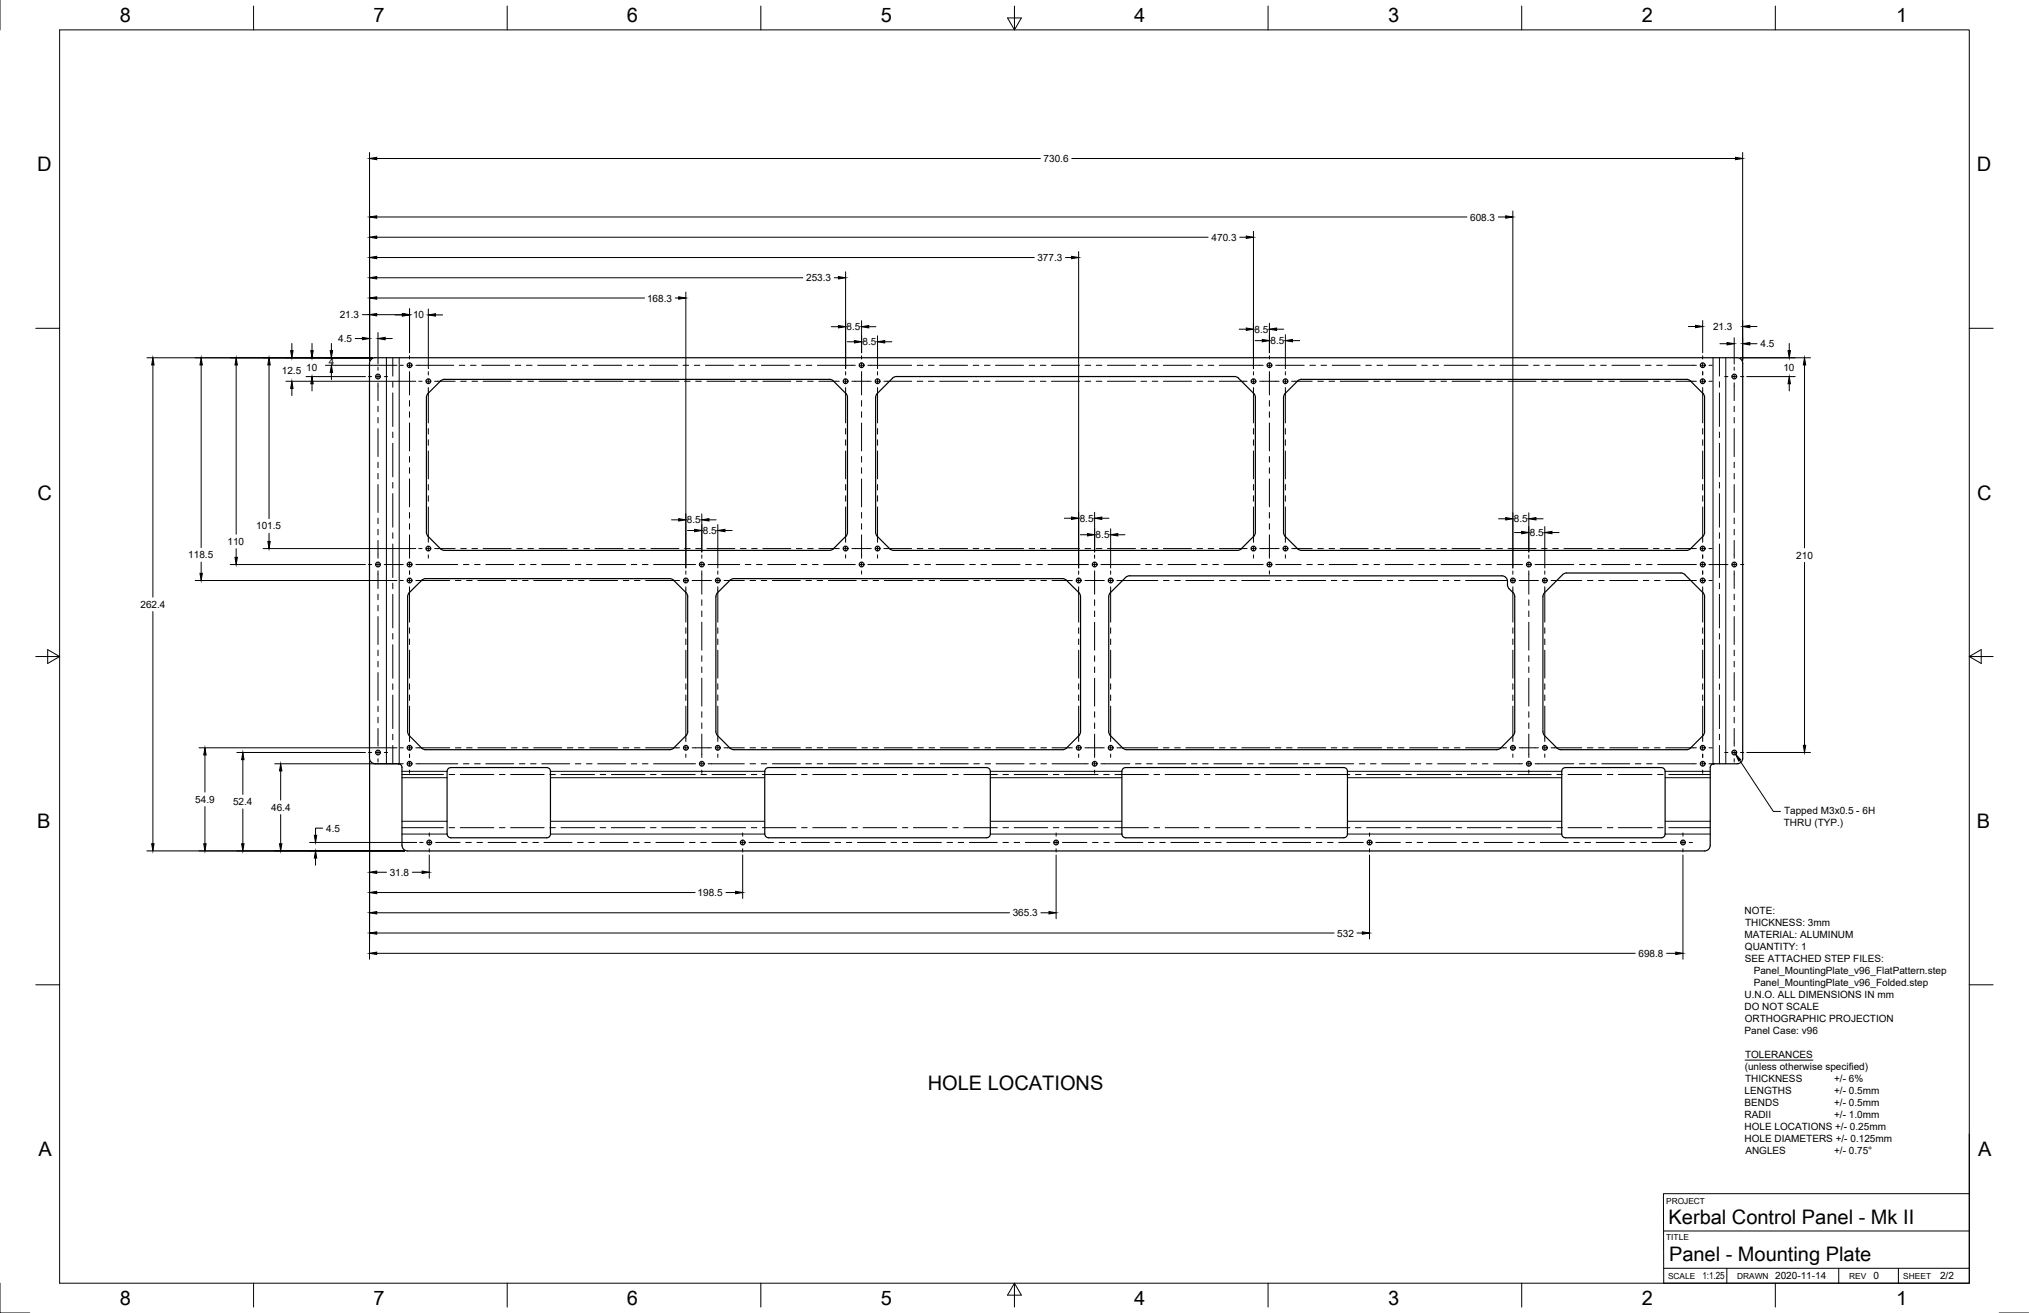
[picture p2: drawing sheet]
<svg xmlns="http://www.w3.org/2000/svg" width="864mm" height="559mm" viewBox="0 0 864 559" stroke-linecap="round" stroke-linejoin="round" font-family="sans-serif">
<!-- layer: Visible -->
<g fill="none" stroke="#000" stroke-width=".51">
<path d="M159.7 152.3h580.2l1.3 .8 .5 1.5 .1 168.1-.6 1.5-1.3 .8-10.8 .1h.6M159.7 152.2l-1.5 .6-.7 .8-.2 1v168.1l.2 1 .7 .8 1.5 .6M181.5 169.1v57.8l.7 1.4 5.3 5.2 1 .6 164.5 .2 1.7-.8 5.3-5.2 .7-1.4v-57.8M181.5 169.1l.7-1.7 5.3-5.3 1.3-.6 164.2-.1 1.7 .7 5.6 5.6 .4 1.4M372.7 169.1v57.8l.7 1.4 5.3 5.2 1 .6 146.9 .2 1.4-.5 5.6-5.5 .7-1.7M379.9 161l-6.5 6.4-.7 1.7M379.9 160.9l1.7-.6 143.8-.1 1.7 .7M527.1 161l6.5 6.4 .7 1.7M534.3 169.1v57.5M546.3 169.1v57.8l.7 1.4 5.3 5.3M552.3 162.2l-5.3 5.2-.7 1.7M552.3 162.1l1.7-.6 163.8-.1 1.7 .7 5.6 5.6 .4 1.4"/>
<path d="M725.5 169.1v57.8l-.7 1.4-5.3 5.3-.9 .5-164.6 .2-1.7-.8M174.2 252.2l-.7 1.7v57.9l.7 1.3 5.9 5.7 1.1 .3h103.8M285 246.3h-103.8l-1.7 .7-5.3 5.2M285 246.3l1.7 .7 5.3 5.2M292 252.2l.7 1.7v57.9l-.7 1.3-5.3 5.3-1.7 .7M304.7 253.9v57.5M305.4 252.2l5.3-5.2 1.7-.7h139.8l1.7 .7 5.3 5.2M305.4 252.2l-.7 1.7M459.2 252.2l.7 1.7v57.9l-.7 1.3-5.3 5.3-.9 .5-140.6 .2-1.7-.7-5.3-5.3-.7-1.7M472.6 252.2l-.7 1.7v57.9l.7 1.3 5.3 5.3 1.7 .7 158.2-.2 .9-.5 5.3-5.3 .7-1.3v-57.9l-.7-1.7M479.1 245.8l-6.5 6.4M479.1 245.8l1.7-.7 158.4-.1 1.5 .6 .7 .8 .2 1"/>
<path d="M641.6 247.5l.1 1.7 .6 1.3M642.3 250.6l1.7 1.6M657.4 252.2l-.7 1.7v57.5l.7 1.7 5.3 5.3 1.3 .6 53.8 .1 1.7-.7 5.3-5.3 .7-1.3v-57.9l-.7-1.7M666.8 243.9l48.6-.1 1.7 .7M666.8 243.8l-1.7 .7-7.7 7.7M717.1 244.6l7.7 7.6M159.7 325.1h10.2h-.6M169.9 325.1l1 .7 .2 .9v33.1l.5 1.5 .9 .6 1 .3h552l1.5-.6 .7-.8 .2-1v-33.1l.2-.9 1-.7M190.3 328.3v26.7M191.9 326.7h40.8l1 .3 .6 1.3v26.7l-.6 1.2-1 .4h-40.8M191.9 326.7l-.9 .3-.7 1.3M325.8 327.3l1.3-.6h93.3l.8 .6 .3 1-.1 27.2-.5 .7-1 .4-93.3-.1-.8-.6-.3-.9v-26.7z"/>
<path d="M477.5 328.3v26.7M477.5 328.3l.7-1.3 .9-.3h93.3l.8 .6 .3 1v26.7l-.6 1.2-1 .4h-92.8l-1.3-.7-.3-.9M665 327.3l1.3-.6h40.8l1 .3 .6 1.3v26.7l-.3 .9-1.3 .7h-40.8l-.9-.4-.7-1.2v-26.7zM190.3 355l.3 .9 1.3 .7"/>
<circle cx="174.3" cy="155.4" r="1.01"/>
<circle cx="366.7" cy="155.4" r="1.01"/>
<circle cx="540.3" cy="155.4" r="1.01"/>
<circle cx="724.7" cy="155.4" r="1.01"/>
<circle cx="160.9" cy="160.2" r="1.01"/>
<circle cx="182.3" cy="162.3" r="1.01"/>
<circle cx="359.9" cy="162.3" r="1.01"/>
<circle cx="373.5" cy="162.3" r="1.01"/>
<circle cx="533.5" cy="162.3" r="1.01"/>
<circle cx="547.1" cy="162.3" r="1.01"/>
<circle cx="724.7" cy="162.3" r="1.01"/>
<circle cx="738.2" cy="160.2" r="1.01"/>
<circle cx="182.3" cy="233.5" r="1.01"/>
<circle cx="359.9" cy="233.5" r="1.01"/>
<circle cx="373.5" cy="233.5" r="1.01"/>
<circle cx="533.5" cy="233.5" r="1.01"/>
<circle cx="547.1" cy="233.5" r="1.01"/>
<circle cx="724.7" cy="233.5" r="1.01"/>
<circle cx="160.9" cy="240.3" r="1.01"/>
<circle cx="174.3" cy="247" r="1.01"/>
<circle cx="174.3" cy="240.3" r="1.01"/>
<circle cx="291.9" cy="247" r="1.01"/>
<circle cx="298.7" cy="240.3" r="1.01"/>
<circle cx="305.5" cy="247" r="1.01"/>
<circle cx="366.7" cy="240.3" r="1.01"/>
<circle cx="459.1" cy="247" r="1.01"/>
<circle cx="465.9" cy="240.3" r="1.01"/>
<circle cx="472.7" cy="247" r="1.01"/>
<circle cx="540.3" cy="240.3" r="1.01"/>
<circle cx="643.9" cy="247" r="1.01"/>
<circle cx="650.7" cy="240.3" r="1.01"/>
<circle cx="657.5" cy="247" r="1.01"/>
<circle cx="724.7" cy="240.3" r="1.01"/>
<circle cx="724.7" cy="247" r="1.01"/>
<circle cx="738.2" cy="240.3" r="1.01"/>
<circle cx="174.3" cy="318.3" r="1.01"/>
<circle cx="291.9" cy="318.3" r="1.01"/>
<circle cx="305.5" cy="318.3" r="1.01"/>
<circle cx="459.1" cy="318.3" r="1.01"/>
<circle cx="472.7" cy="318.3" r="1.01"/>
<circle cx="643.9" cy="318.3" r="1.01"/>
<circle cx="657.5" cy="318.3" r="1.01"/>
<circle cx="724.7" cy="318.3" r="1.01"/>
<circle cx="160.9" cy="320.3" r="1.01"/>
<circle cx="174.3" cy="325" r="1.01"/>
<circle cx="298.7" cy="325" r="1.01"/>
<circle cx="465.9" cy="325" r="1.01"/>
<circle cx="650.7" cy="325" r="1.01"/>
<circle cx="724.7" cy="325" r="1.01"/>
<circle cx="738.2" cy="320.3" r="1.01"/>
<circle cx="182.7" cy="358.6" r="1.01"/>
<circle cx="316.1" cy="358.6" r="1.01"/>
<circle cx="449.5" cy="358.6" r="1.01"/>
<circle cx="582.9" cy="358.6" r="1.01"/>
<circle cx="716.3" cy="358.6" r="1.01"/>
</g>
<!-- layer: Center Lines -->
<g fill="none" stroke="#000" stroke-width=".43">
<path d="M160.9 156.2v1.4M160.9 159.4v1.8M167.2 152.3v7.8M170.2 155.5h1.4M173.4 155.5h1.8M174.3 151.4v1.4M174.3 154.6v1.8M174.3 158.1v1.4M177 155.5h1.4M182.3 158.2v1.4M359.9 158.2v1.4M362.6 155.5h1.4"/>
<path d="M365.8 155.5h1.8M366.7 151.4v1.4M366.7 154.6v1.8M366.7 158.1v1.4M369.4 155.5h1.4M373.5 158.2v1.4M533.5 158.2v1.4M536.2 155.5h1.4M539.4 155.5h1.8M540.3 151.4v1.4M540.3 154.6v1.8M540.3 158.1v1.4"/>
<path d="M543 155.5h1.4M547.1 158.2v1.4M720.6 155.5h1.4M723.8 155.5h1.8M724.7 151.4v1.4M724.7 154.6v1.8M724.7 158.1v1.5M727.4 155.5h1.4M731.8 152.3v7.8M738.1 156.2v1.4M738.1 159.4v1.8M156.8 160.3h1.4"/>
<path d="M160 160.3h1.8M160.9 162.9v1.4M163.6 160.3h1.4M167.2 162.5v2.3M167.2 167.2v14.3M178.2 162.3h1.4M181.4 162.3h1.8M182.3 161.4v1.8M182.3 165v1.3M185 162.3h1.4M355.9 162.3h1.3M359 162.3h1.8"/>
<path d="M359.9 161.4v1.8M359.9 165v1.3M362.6 162.3h1.4M369.4 162.3h1.4M372.6 162.3h1.8M373.5 161.4v1.8M373.5 165v1.3M376.2 162.3h1.4M529.4 162.3h1.4M532.6 162.3h1.8M533.5 161.4v1.8M533.5 165v1.3"/>
<path d="M536.2 162.3h1.4M543.1 162.3h1.3M546.2 162.3h1.8M547.1 161.4v1.8M547.1 165v1.3M549.8 162.3h1.4M720.6 162.3h1.4M723.8 162.3h1.8M724.7 161.4v1.8M724.7 165v1.3M727.4 162.3h1.4M731.8 162.5v2.3"/>
<path d="M731.8 167.2v14.3M734.1 160.3h1.4M737.2 160.3h1.8M738.1 162.9v1.4M740.8 160.3h1.4M167.2 183.9v2.4M167.2 188.7v14.2M731.8 183.9v2.4M731.8 188.7v14.2M167.2 205.3v2.4M167.2 210.1v14.3M731.8 205.3v2.4"/>
<path d="M731.8 210.1v14.3M160.9 236.2v1.4M160.9 239.4v1.8M167.2 226.8v2.3M167.2 231.5v14.3M174.3 236.2v1.4M174.3 239.4v1.8M178.2 233.5h1.4M181.4 233.5h1.8M182.3 229.4v1.4M182.3 232.6v1.8M182.3 236.1v1.4"/>
<path d="M185 233.5h1.4M298.7 236.2v1.4M298.7 239.4v1.8M355.9 233.5h1.3M359 233.5h1.8M359.9 229.4v1.4M359.9 232.6v1.8M359.9 236.1v1.4M362.6 233.5h1.4M366.7 236.2v1.4M366.7 239.4v1.8M369.4 233.5h1.4"/>
<path d="M372.6 233.5h1.8M373.5 229.4v1.4M373.5 232.6v1.8M373.5 236.1v1.4M376.2 233.5h1.4M465.9 236.2v1.4M465.9 239.4v1.8M529.4 233.5h1.4M532.6 233.5h1.8M533.5 229.4v1.4M533.5 232.6v1.8M533.5 236.1v1.4"/>
<path d="M536.2 233.5h1.4M540.3 236.2v1.4M540.3 239.4v1.8M543.1 233.5h1.3M546.2 233.5h1.8M547.1 229.4v1.4M547.1 232.6v1.8M547.1 236.1v1.4M549.8 233.5h1.4M650.7 236.2v1.4M650.7 239.4v1.8M720.6 233.5h1.4"/>
<path d="M723.8 233.5h1.8M724.7 229.4v1.4M724.7 232.6v1.8M724.7 236.1v1.5M724.7 239.4v1.8M727.4 233.5h1.4M731.8 226.8v2.3M731.8 231.5v14.3M738.1 236.2v1.4M738.1 239.4v1.8M156.8 240.3h1.4M160 240.3h1.8"/>
<path d="M160.9 243v1.3M163.6 240.3h1.4M167.2 248.2v2.4M167.2 252.9v14.3M170.2 240.3h1.4M170.2 247.1h1.4M173.4 240.3h1.8M173.4 247.1h1.8M174.3 243v1.4M174.3 246.2v1.7M174.3 249.7v1.4M177 240.3h1.4"/>
<path d="M177 247.1h1.4M287.8 247.1h1.4M291 247.1h1.8M291.9 243v1.4M291.9 246.2v1.7M291.9 249.7v1.4M294.6 247.1h1.4M294.6 240.3h1.4M297.8 240.3h1.8M298.7 243v1.3M301.4 240.3h1.4M301.5 247.1h1.3"/>
<path d="M304.6 247.1h1.8M305.5 243v1.4M305.5 246.2v1.7M305.5 249.7v1.4M308.2 247.1h1.4M362.6 240.3h1.4M365.8 240.3h1.8M366.7 243v1.3M369.4 240.3h1.4M455 247.1h1.4M458.2 247.1h1.8M459.1 243v1.4"/>
<path d="M459.1 246.2v1.7M459.1 249.7v1.4M461.8 247.1h1.4M461.9 240.3h1.3M465 240.3h1.8M465.9 243v1.3M468.6 240.3h1.4M468.7 247.1h1.3M471.8 247.1h1.8M472.7 243v1.4M472.7 246.2v1.7M472.7 249.7v1.4"/>
<path d="M475.4 247.1h1.4M536.2 240.3h1.4M539.4 240.3h1.8M540.3 243v1.3M543 240.3h1.4M639.8 247.1h1.4M643 247.1h1.8M643.9 243v1.4M643.9 246.2v1.7M643.9 249.7v1.4M646.6 247.1h1.4M646.6 240.3h1.4"/>
<path d="M649.8 240.3h1.8M650.7 243v1.3M653.4 240.3h1.4M653.4 247.1h1.4M656.6 247.1h1.8M657.5 243v1.4M657.5 246.2v1.7M657.5 249.7v1.4M660.2 247.1h1.4M720.6 240.3h1.4M720.6 247.1h1.4M723.8 240.3h1.8"/>
<path d="M723.8 247.1h1.8M724.7 243v1.4M724.7 246.2v1.7M724.7 249.7v1.4M727.4 240.3h1.4M727.4 247.1h1.4M731.8 248.2v2.4M731.8 252.9v14.3M734.1 240.3h1.4M737.2 240.3h1.8M738.1 243v1.3M740.8 240.3h1.4"/>
<path d="M167.2 269.6v2.4M167.2 274.4v14.3M731.8 269.6v2.4M731.8 274.4v14.3M167.2 291v2.4M167.2 295.8v14.3M731.8 291v2.4M731.8 295.8v14.3M160.9 316.2v1.4M160.9 319.4v1.8M167.2 312.5v2.4M167.2 317.2v7.9"/>
<path d="M170.2 318.3h1.4M173.4 318.3h1.8M174.3 314.2v1.4M174.3 317.4v1.8M177 318.3h1.4M287.8 318.3h1.4M291 318.3h1.8M291.9 314.2v1.4M291.9 317.4v1.8M294.6 318.3h1.4M301.5 318.3h1.3M304.6 318.3h1.8"/>
<path d="M305.5 314.2v1.4M305.5 317.4v1.8M308.2 318.3h1.4M455 318.3h1.4M458.2 318.3h1.8M459.1 314.2v1.4M459.1 317.4v1.8M461.8 318.3h1.4M468.7 318.3h1.3M471.8 318.3h1.8M472.7 314.2v1.4M472.7 317.4v1.8"/>
<path d="M475.4 318.3h1.4M639.8 318.3h1.4M643 318.3h1.8M643.9 314.2v1.4M643.9 317.4v1.8M646.6 318.3h1.4M653.4 318.3h1.4M656.6 318.3h1.8M657.5 314.2v1.4M657.5 317.4v1.8M660.2 318.3h1.4M720.6 318.3h1.4"/>
<path d="M723.8 318.3h1.8M724.7 314.2v1.4M724.7 317.4v1.8M727.4 318.3h1.4M731.8 312.5v2.4M731.8 317.2v7.9M738.1 316.2v1.4M738.1 319.4v1.8M156.8 320.3h1.4M160 320.3h1.8M160.9 322.9v1.4M163.6 320.3h1.4"/>
<path d="M170.2 325.1h1.4M171.1 329.6h17.6M173.4 325.1h1.8M174.3 320.9v1.5M174.3 324.2v1.7M174.3 327.7v1.4M177 325.1h1.4M191.1 329.6h2.4M195.9 329.6h14.3M212.6 329.6h2.3M217.3 329.6h14.3M234 329.6h2.4"/>
<path d="M238.8 329.6h14.2M255.4 329.6h2.4M260.2 329.6h14.3M276.9 329.6h2.4M281.6 329.6h14.3M291.9 320.9v1.4M294.6 325.1h1.4M297.8 325.1h1.8M298.3 329.6h2.4M298.7 321v1.4M298.7 324.2v1.7M298.7 327.7v1.4"/>
<path d="M301.4 325.1h1.4M303.1 329.6h14.3M305.5 320.9v1.4M319.7 329.6h2.4M324.5 329.6h14.3M341.2 329.6h2.3M345.9 329.6h14.3M362.6 329.6h2.4M367.3 329.6h14.3M384 329.6h2.4M388.8 329.6h14.3M405.4 329.6h2.4"/>
<path d="M410.2 329.6h14.3M426.9 329.6h2.4M431.7 329.6h14.2M448.3 329.6h2.4M453.1 329.6h14.3M459.1 320.9v1.4M461.9 325.1h1.3M465 325.1h1.8M465.9 321v1.4M465.9 324.2v1.7M465.9 327.7v1.4M468.6 325.1h1.4"/>
<path d="M469.8 329.6h2.3M472.7 320.9v1.4M474.5 329.6h14.3M491.2 329.6h2.4M495.9 329.6h14.3M512.6 329.6h2.4M517.4 329.6h14.3M534 329.6h2.4M538.8 329.6h14.3M555.5 329.6h2.3M560.2 329.6h14.3M576.9 329.6h2.4"/>
<path d="M581.7 329.6h14.2M598.3 329.6h2.4M603.1 329.6h14.3M619.8 329.6h2.4M624.5 329.6h14.3M641.2 329.6h2.4M643.9 320.9v1.4M646 329.6h14.3M646.6 325.1h1.4M649.8 325.1h1.8M650.7 321v1.4M650.7 324.2v1.7"/>
<path d="M650.7 327.7v1.4M653.4 325.1h1.4M657.5 320.9v1.4M662.6 329.6h2.4M667.4 329.6h14.3M684.1 329.6h2.4M688.8 329.6h14.3M705.5 329.6h2.4M710.3 329.6h17.6M720.6 325.1h1.4M723.8 325.1h1.8M724.7 320.9v1.5"/>
<path d="M724.7 324.2v1.7M724.7 327.7v1.4M727.4 325.1h1.4M734.1 320.3h1.4M737.2 320.3h1.8M738.1 322.9v1.4M740.8 320.3h1.4M171.1 352.3h17.6M178.6 358.5h1.4M181.8 358.5h1.8M182.7 354.5v1.4M182.7 357.7v1.8"/>
<path d="M185.4 358.5h1.4M191.1 352.3h2.4M195.9 352.3h14.3M212.6 352.3h2.3M217.3 352.3h14.3M234 352.3h2.4M238.8 352.3h14.2M255.4 352.3h2.4M260.2 352.3h14.3M276.9 352.3h2.4M281.6 352.3h14.3M298.3 352.3h2.4"/>
<path d="M303.1 352.3h14.3M312.1 358.5h1.3M315.2 358.5h1.8M316.1 354.5v1.4M316.1 357.7v1.8M318.8 358.5h1.4M319.7 352.3h2.4M324.5 352.3h14.3M341.2 352.3h2.3M345.9 352.3h14.3M362.6 352.3h2.4M367.3 352.3h14.3"/>
<path d="M384 352.3h2.4M388.8 352.3h14.3M405.4 352.3h2.4M410.2 352.3h14.3M426.9 352.3h2.4M431.7 352.3h14.2M445.5 358.5h1.3M448.3 352.3h2.4M448.6 358.5h1.8M449.5 354.5v1.4M449.5 357.7v1.8M452.2 358.5h1.4"/>
<path d="M453.1 352.3h14.3M469.8 352.3h2.3M474.5 352.3h14.3M491.2 352.3h2.4M495.9 352.3h14.3M512.6 352.3h2.4M517.4 352.3h14.3M534 352.3h2.4M538.8 352.3h14.3M555.5 352.3h2.3M560.2 352.3h14.3M576.9 352.3h2.4"/>
<path d="M578.8 358.5h1.4M581.7 352.3h14.2M582 358.5h1.8M582.9 354.5v1.4M582.9 357.7v1.8M585.6 358.5h1.4M598.3 352.3h2.4M603.1 352.3h14.3M619.8 352.3h2.4M624.5 352.3h14.3M641.2 352.3h2.4M646 352.3h14.3"/>
<path d="M662.6 352.3h2.4M667.4 352.3h14.3M684.1 352.3h2.4M688.8 352.3h14.3M705.5 352.3h2.4M710.3 352.3h17.6M712.2 358.5h1.4M715.4 358.5h1.8M716.3 354.5v1.4M716.3 357.7v1.8M719 358.5h1.4M182.7 361.2v1.4"/>
<path d="M316.1 361.2v1.4M449.5 361.2v1.4M582.9 361.2v1.4M716.3 361.2v1.4"/>
</g>
<!-- layer: Visible Narrow -->
<g fill="none" stroke="#000" stroke-width=".43">
<path d="M164.5 152.3v172.8M169.9 152.3v172.8M729.1 152.3v172.8M734.5 152.3v172.8M171.1 328.3h19.2M171.1 331h19.2M234.3 328.3h91.2M234.3 331h91.2M421.5 328.3h56M421.5 331h56M573.5 328.3h91.2M573.5 331h91.2"/>
<path d="M708.7 328.3h19.2M708.7 331h19.2M171.1 349.5h19.2M171.1 355h19.2M234.3 349.5h91.2M234.3 355h91.2M421.5 349.5h56M421.5 355h56M573.5 349.5h91.2M573.5 355h91.2M708.7 349.5h19.2M708.7 355h19.2"/>
</g>
<!-- layer: Border -->
<g fill="none" stroke="#000" stroke-width=".43">
<path d="M0 0v12.7M25.4 12.7h812.8v533.4h-812.8zM107.9 2.6v10.1M215.9 2.6v10.1M323.8 2.6v10.1M428.8 7.6h5.9l-2.9 5.1zM431.8 2.6v10.1M539.7 2.6v10.1M647.7 2.6v10.1M755.6 2.6v10.1M15.2 139.7h10.2M838.2 139.7h10.1"/>
<path d="M15.2 279.4h10.2M20.3 276.5l5.1 2.9-5.1 3zM838.2 279.4l5.1-2.9v5.9zM838.2 279.4h10.1M15.2 419.1h10.2M838.2 419.1h10.1M0 546.1v12.7h12.7M107.9 546.1v10.2M215.9 546.1v10.2M323.8 546.1v10.2M431.8 546.1l2.9 5.1h-5.9zM431.8 546.1v10.2"/>
<path d="M539.7 546.1v10.2M647.7 546.1v10.2M755.6 546.1v10.2M850.9 558.8h12.7"/>
</g>
<!-- layer: Titleblock -->
<path d="M838.2 482.6v63.5h-130.1l-.1-38.1h130.2M708.1 523.9h130.1M708.1 539.8h130.1M735 539.8v6.3M782.6 539.8v6.3M808 539.8v6.3" fill="none" stroke="#000" stroke-width=".43"/>
<!-- layer: Annotations -->
<path d="M740.5 323.6l14.3 21.7h3M742.8 451.2h28.8" fill="none" stroke="#000" stroke-width=".43"/>
<!-- layer: Phantom Lines -->
<g fill="none" stroke="#000" stroke-width=".43">
<path d="M174.3 159.5v8.6M178.4 155.5h14.7M195.5 155.5h2.4M200.3 155.5h2.3M205 155.5h11.9M219.3 155.5h2.4M224.1 155.5h2.4M228.8 155.5h11.9M243.1 155.5h2.4M247.9 155.5h2.4M252.6 155.5h12M266.9 155.5h2.4"/>
<path d="M271.7 155.5h2.4M276.5 155.5h11.9M290.7 155.5h2.4M295.5 155.5h2.4M300.3 155.5h11.9M314.6 155.5h2.3M319.3 155.5h2.4M324.1 155.5h11.9M338.4 155.5h2.4M343.1 155.5h2.4M347.9 155.5h14.7M366.7 159.5v8.6"/>
<path d="M370.8 155.5h17.2M390.4 155.5h2.4M395.2 155.5h2.4M399.9 155.5h11.9M414.2 155.5h2.4M419 155.5h2.4M423.7 155.5h12M438 155.5h2.4M442.8 155.5h2.4M447.5 155.5h12M461.8 155.5h2.4M466.6 155.5h2.4"/>
<path d="M471.4 155.5h11.9M485.6 155.5h2.4M490.4 155.5h2.4M495.2 155.5h11.9M509.5 155.5h2.4M514.2 155.5h2.4M519 155.5h17.2M540.3 159.5v8.6M544.4 155.5h10.7M557.5 155.5h2.4M562.3 155.5h2.3M567 155.5h11.9"/>
<path d="M581.3 155.5h2.4M586.1 155.5h2.4M590.8 155.5h11.9M605.1 155.5h2.4M609.9 155.5h2.4M614.6 155.5h12M628.9 155.5h2.4M633.7 155.5h2.4M638.5 155.5h11.9M652.7 155.5h2.4M657.5 155.5h2.4M662.3 155.5h11.9"/>
<path d="M676.6 155.5h2.3M681.3 155.5h2.4M686.1 155.5h11.9M700.4 155.5h2.4M705.1 155.5h2.4M709.9 155.5h10.7M160.9 164.3v6.2M160.9 172.9v2.4M160.9 177.7v2.3M174.3 170.5v2.4M174.3 175.2v2.4M182.3 166.3v13.7"/>
<path d="M186.4 162.3h7.3M196.1 162.3h2.4M200.9 162.3h2.3M205.6 162.3h11.9M219.9 162.3h2.4M224.7 162.3h2.4M229.4 162.3h11.9M243.7 162.3h2.4M248.5 162.3h2.4M253.3 162.3h11.9M267.5 162.3h2.4M272.3 162.3h2.4"/>
<path d="M277.1 162.3h11.9M291.4 162.3h2.3M296.1 162.3h2.4M300.9 162.3h11.9M315.2 162.3h2.3M319.9 162.3h2.4M324.7 162.3h11.9M339 162.3h2.4M343.7 162.3h2.4M348.5 162.3h7.4M359.9 166.3v13.7M364 162.3h5.4"/>
<path d="M366.7 170.5v2.4M366.7 175.2v2.4M373.5 166.3v13.7M377.6 162.3h10.4M390.4 162.3h2.4M395.2 162.3h2.4M399.9 162.3h11.9M414.2 162.3h2.4M419 162.3h2.4M423.7 162.3h12M438 162.3h2.4M442.8 162.3h2.4"/>
<path d="M447.5 162.3h12M461.8 162.3h2.4M466.6 162.3h2.4M471.4 162.3h11.9M485.6 162.3h2.4M490.4 162.3h2.4M495.2 162.3h11.9M509.5 162.3h2.4M514.2 162.3h2.4M519 162.3h10.4M533.5 166.3v13.7M537.6 162.3h5.5"/>
<path d="M540.3 170.5v2.4M540.3 175.2v2.4M547.1 166.3v13.7M551.2 162.3h7.3M560.9 162.3h2.4M565.7 162.3h2.3M570.4 162.3h11.9M584.7 162.3h2.4M589.5 162.3h2.3M594.2 162.3h11.9M608.5 162.3h2.4M613.3 162.3h2.4"/>
<path d="M618 162.3h11.9M632.3 162.3h2.4M637.1 162.3h2.4M641.9 162.3h11.9M656.1 162.3h2.4M660.9 162.3h2.4M665.7 162.3h11.9M680 162.3h2.3M684.7 162.3h2.4M689.5 162.3h11.9M703.8 162.3h2.3M708.5 162.3h2.4"/>
<path d="M713.3 162.3h7.3M724.7 166.3v13.7M738.1 164.3v6.2M738.1 172.9v2.4M738.1 177.7v2.3M160.9 182.4v11.9M160.9 196.7v2.4M174.3 180v11.9M174.3 194.3v2.4M174.3 199.1v2.3M182.3 182.4v2.4M182.3 187.2v2.3"/>
<path d="M182.3 191.9v11.9M359.9 182.4v2.4M359.9 187.2v2.3M359.9 191.9v11.9M366.7 180v11.9M366.7 194.3v2.4M366.7 199.1v2.3M373.5 182.4v2.4M373.5 187.2v2.3M373.5 191.9v11.9M533.5 182.4v2.4M533.5 187.2v2.3"/>
<path d="M533.5 191.9v11.9M540.3 180v11.9M540.3 194.3v2.4M540.3 199.1v2.3M547.1 182.4v2.4M547.1 187.2v2.3M547.1 191.9v11.9M724.7 182.4v2.4M724.7 187.2v2.3M724.7 191.9v11.9M738.1 182.4v11.9M738.1 196.7v2.4"/>
<path d="M160.9 201.5v2.3M160.9 206.2v11.9M174.3 203.8v11.9M174.3 218.1v2.4M182.3 206.2v2.4M182.3 211v2.3M182.3 215.7v13.7M359.9 206.2v2.4M359.9 211v2.3M359.9 215.7v13.7M366.7 203.8v11.9M366.7 218.1v2.4"/>
<path d="M373.5 206.2v2.4M373.5 211v2.3M373.5 215.7v13.7M533.5 206.2v2.4M533.5 211v2.3M533.5 215.7v13.7M540.3 203.8v11.9M540.3 218.1v2.4M547.1 206.2v2.4M547.1 211v2.3M547.1 215.7v13.7M724.7 206.2v2.4"/>
<path d="M724.7 211v2.3M724.7 215.7v13.7M738.1 201.5v2.3M738.1 206.2v11.9M160.9 220.5v2.4M160.9 225.3v2.3M160.9 230v6.2M174.3 222.9v2.4M174.3 227.6v8.6M186.4 233.5h7.3M196.1 233.5h2.4M200.9 233.5h2.3"/>
<path d="M205.6 233.5h11.9M219.9 233.5h2.4M224.7 233.5h2.4M229.4 233.5h11.9M243.7 233.5h2.4M248.5 233.5h2.4M253.3 233.5h11.9M267.5 233.5h2.4M272.3 233.5h2.4M277.1 233.5h11.9M291.4 233.5h2.3M296.1 233.5h2.4"/>
<path d="M300.9 233.5h11.9M315.2 233.5h2.3M319.9 233.5h2.4M324.7 233.5h11.9M339 233.5h2.4M343.7 233.5h2.4M348.5 233.5h7.4M364 233.5h5.4M366.7 222.9v2.4M366.7 227.6v8.6M377.6 233.5h10.4M390.4 233.5h2.4"/>
<path d="M395.2 233.5h2.4M399.9 233.5h11.9M414.2 233.5h2.4M419 233.5h2.4M423.7 233.5h12M438 233.5h2.4M442.8 233.5h2.4M447.5 233.5h12M461.8 233.5h2.4M466.6 233.5h2.4M471.4 233.5h11.9M485.6 233.5h2.4"/>
<path d="M490.4 233.5h2.4M495.2 233.5h11.9M509.5 233.5h2.4M514.2 233.5h2.4M519 233.5h10.4M537.6 233.5h5.5M540.3 222.9v2.4M540.3 227.6v8.6M551.2 233.5h7.3M560.9 233.5h2.4M565.7 233.5h2.3M570.4 233.5h11.9"/>
<path d="M584.7 233.5h2.4M589.5 233.5h2.3M594.2 233.5h11.9M608.5 233.5h2.4M613.3 233.5h2.4M618 233.5h11.9M632.3 233.5h2.4M637.1 233.5h2.4M641.9 233.5h11.9M656.1 233.5h2.4M660.9 233.5h2.4M665.7 233.5h11.9"/>
<path d="M680 233.5h2.3M684.7 233.5h2.4M689.5 233.5h11.9M703.8 233.5h2.3M708.5 233.5h2.4M713.3 233.5h7.3M738.1 220.5v2.4M738.1 225.3v2.3M738.1 230v6.2M160.9 244.3v6.2M160.9 252.9v2.3M160.9 257.6v2.4"/>
<path d="M165 240.3h5.2M174.3 251.1v13.7M178.4 240.3h16.4M178.4 247.1h13M193.8 247.1h2.4M197.2 240.3h2.4M198.6 247.1h2.4M202 240.3h2.4M203.3 247.1h11.9M206.8 240.3h11.9M217.6 247.1h2.4M221 240.3h2.4"/>
<path d="M222.4 247.1h2.4M225.8 240.3h2.4M227.2 247.1h11.9M230.6 240.3h11.9M241.4 247.1h2.4M244.9 240.3h2.3M246.2 247.1h2.4M249.6 240.3h2.4M251 247.1h11.9M254.4 240.3h11.9M265.3 247.1h2.3M268.6 240.3h2.4"/>
<path d="M270 247.1h2.4M273.4 240.3h2.4M274.8 247.1h13M278.2 240.3h16.4M291.9 251.1v13.7M296 247.1h5.5M298.7 244.3v8.6M298.7 255.3v2.4M302.8 240.3h12.1M305.5 251.1v13.7M309.6 247.1h7.2M317.2 240.3h2.4"/>
<path d="M319.2 247.1h2.4M322 240.3h2.4M324 247.1h2.3M326.7 240.3h12M328.7 247.1h11.9M341 240.3h2.4M343 247.1h2.4M345.8 240.3h2.4M347.8 247.1h2.4M350.6 240.3h12M352.6 247.1h11.8M366.8 247.1h2.4"/>
<path d="M370.8 240.3h15.7M371.6 247.1h2.4M376.4 247.1h11.9M388.9 240.3h2.4M390.7 247.1h2.3M393.7 240.3h2.4M395.4 247.1h2.4M398.4 240.3h12M400.2 247.1h11.9M412.7 240.3h2.4M414.5 247.1h2.3M417.5 240.3h2.4"/>
<path d="M419.2 247.1h2.4M422.3 240.3h11.9M424 247.1h11.9M436.5 240.3h2.4M438.3 247.1h2.3M441.3 240.3h2.4M443 247.1h2.4M446.1 240.3h15.8M447.8 247.1h7.2M459.1 251.1v13.7M463.2 247.1h5.5M465.9 244.3v8.6"/>
<path d="M465.9 255.3v2.4M470 240.3h15.2M472.7 251.1v13.7M476.8 247.1h16M487.6 240.3h2.4M492.4 240.3h2.4M495.2 247.1h2.4M497.2 240.3h11.9M500 247.1h2.3M504.7 247.1h11.9M511.4 240.3h2.4M516.2 240.3h2.4"/>
<path d="M519 247.1h2.4M521 240.3h15.2M523.8 247.1h2.4M528.5 247.1h11.9M542.8 247.1h2.4M544.4 240.3h9.4M547.6 247.1h2.4M552.3 247.1h12M556.2 240.3h2.4M561 240.3h2.4M565.7 240.3h11.9M566.6 247.1h2.4"/>
<path d="M571.4 247.1h2.4M576.2 247.1h11.9M580 240.3h2.4M584.8 240.3h2.4M589.6 240.3h11.9M590.4 247.1h2.4M595.2 247.1h2.4M600 247.1h11.9M603.8 240.3h2.4M608.6 240.3h2.4M613.4 240.3h11.9M614.3 247.1h2.3"/>
<path d="M619 247.1h2.4M623.8 247.1h16M627.7 240.3h2.3M632.4 240.3h2.4M637.2 240.3h9.4M643.9 251.1v13.7M648 247.1h5.4M650.7 244.3v8.6M650.7 255.3v2.4M654.8 240.3h15M657.5 251.1v13.7M661.6 247.1h11.6"/>
<path d="M672.2 240.3h2.4M675.6 247.1h2.4M677 240.3h2.4M680.4 247.1h2.4M681.8 240.3h11.9M685.1 247.1h12M696 240.3h2.4M699.4 247.1h2.4M700.8 240.3h2.4M704.2 247.1h2.4M705.6 240.3h15M709 247.1h11.6"/>
<path d="M724.7 251.1v13.7M728.8 240.3h5.3M738.1 244.3v6.2M738.1 252.9v2.3M738.1 257.6v2.4M160.9 262.4v11.9M160.9 276.7v2.4M174.3 267.2v2.4M174.3 271.9v2.4M174.3 276.7v11.9M291.9 267.2v2.4M291.9 271.9v2.4"/>
<path d="M291.9 276.7v11.9M298.7 260v2.4M298.7 264.8v11.9M298.7 279.1v2.4M305.5 267.2v2.4M305.5 271.9v2.4M305.5 276.7v11.9M459.1 267.2v2.4M459.1 271.9v2.4M459.1 276.7v11.9M465.9 260v2.4M465.9 264.8v11.9"/>
<path d="M465.9 279.1v2.4M472.7 267.2v2.4M472.7 271.9v2.4M472.7 276.7v11.9M643.9 267.2v2.4M643.9 271.9v2.4M643.9 276.7v11.9M650.7 260v2.4M650.7 264.8v11.9M650.7 279.1v2.4M657.5 267.2v2.4M657.5 271.9v2.4"/>
<path d="M657.5 276.7v11.9M724.7 267.2v2.4M724.7 271.9v2.4M724.7 276.7v11.9M738.1 262.4v11.9M738.1 276.7v2.4M160.9 281.5v2.3M160.9 286.2v11.9M174.3 291v2.4M174.3 295.8v2.3M291.9 291v2.4M291.9 295.8v2.3"/>
<path d="M298.7 283.8v2.4M298.7 288.6v11.9M305.5 291v2.4M305.5 295.8v2.3M459.1 291v2.4M459.1 295.8v2.3M465.9 283.8v2.4M465.9 288.6v11.9M472.7 291v2.4M472.7 295.8v2.3M643.9 291v2.4M643.9 295.8v2.3"/>
<path d="M650.7 283.8v2.4M650.7 288.6v11.9M657.5 291v2.4M657.5 295.8v2.3M724.7 291v2.4M724.7 295.8v2.3M738.1 281.5v2.3M738.1 286.2v11.9M160.9 300.5v2.4M160.9 305.3v2.3M160.9 310v6.2M174.3 300.5v13.7"/>
<path d="M178.4 318.3h13M193.8 318.3h2.4M198.6 318.3h2.4M203.3 318.3h11.9M217.6 318.3h2.4M222.4 318.3h2.4M227.2 318.3h11.9M241.4 318.3h2.4M246.2 318.3h2.4M251 318.3h11.9M265.3 318.3h2.3M270 318.3h2.4"/>
<path d="M274.8 318.3h13M291.9 300.5v13.7M296 318.3h5.5M298.7 302.9v2.4M298.7 307.7v2.3M298.7 312.4v8.6M305.5 300.5v13.7M309.6 318.3h7.2M319.2 318.3h2.4M324 318.3h2.3M328.7 318.3h11.9M343 318.3h2.4"/>
<path d="M347.8 318.3h2.4M352.6 318.3h11.8M366.8 318.3h2.4M371.6 318.3h2.4M376.4 318.3h11.9M390.7 318.3h2.3M395.4 318.3h2.4M400.2 318.3h11.9M414.5 318.3h2.3M419.2 318.3h2.4M424 318.3h11.9M438.3 318.3h2.3"/>
<path d="M443 318.3h2.4M447.8 318.3h7.2M459.1 300.5v13.7M463.2 318.3h5.5M465.9 302.9v2.4M465.9 307.7v2.3M465.9 312.4v8.6M472.7 300.5v13.7M476.8 318.3h16M495.2 318.3h2.4M500 318.3h2.3M504.7 318.3h11.9"/>
<path d="M519 318.3h2.4M523.8 318.3h2.4M528.5 318.3h11.9M542.8 318.3h2.4M547.6 318.3h2.4M552.3 318.3h12M566.6 318.3h2.4M571.4 318.3h2.4M576.2 318.3h11.9M590.4 318.3h2.4M595.2 318.3h2.4M600 318.3h11.9"/>
<path d="M614.3 318.3h2.3M619 318.3h2.4M623.8 318.3h16M643.9 300.5v13.7M648 318.3h5.4M650.7 302.9v2.4M650.7 307.7v2.3M650.7 312.4v8.6M657.5 300.5v13.7M661.6 318.3h11.6M675.6 318.3h2.4M680.4 318.3h2.4"/>
<path d="M685.1 318.3h12M699.4 318.3h2.4M704.2 318.3h2.4M709 318.3h11.6M724.7 300.5v13.7M738.1 300.5v2.4M738.1 305.3v2.3M738.1 310v6.2M178.4 325.1h16.4M197.2 325.1h2.4M202 325.1h2.4M206.8 325.1h11.9"/>
<path d="M221 325.1h2.4M225.8 325.1h2.4M230.6 325.1h11.9M244.9 325.1h2.3M249.6 325.1h2.4M254.4 325.1h11.9M268.6 325.1h2.4M273.4 325.1h2.4M278.2 325.1h16.4M302.8 325.1h14M319.2 325.1h2.4M324 325.1h2.3"/>
<path d="M328.7 325.1h11.9M343 325.1h2.4M347.8 325.1h2.4M352.6 325.1h11.8M366.8 325.1h2.4M371.6 325.1h2.4M376.4 325.1h11.9M390.7 325.1h2.3M395.4 325.1h2.4M400.2 325.1h11.9M414.5 325.1h2.3M419.2 325.1h2.4"/>
<path d="M424 325.1h11.9M438.3 325.1h2.3M443 325.1h2.4M447.8 325.1h14.1M470 325.1h10.9M483.3 325.1h2.4M488.1 325.1h2.3M492.8 325.1h11.9M507.1 325.1h2.4M511.9 325.1h2.3M516.6 325.1h11.9M530.9 325.1h2.4"/>
<path d="M535.7 325.1h2.4M540.4 325.1h11.9M554.7 325.1h2.4M559.5 325.1h2.4M564.3 325.1h11.9M578.5 325.1h2.4M583.3 325.1h2.4M588.1 325.1h11.9M602.4 325.1h2.3M607.1 325.1h2.4M611.9 325.1h11.9M626.2 325.1h2.3"/>
<path d="M630.9 325.1h2.4M635.7 325.1h10.9M654.8 325.1h15M672.2 325.1h2.4M677 325.1h2.4M681.8 325.1h11.9M696 325.1h2.4M700.8 325.1h2.4M705.6 325.1h15M186.8 358.5h9M198.2 358.5h2.4M203 358.5h2.4"/>
<path d="M207.8 358.5h11.8M222 358.5h2.4M226.8 358.5h2.4M231.5 358.5h12M245.8 358.5h2.4M250.6 358.5h2.4M255.4 358.5h11.9M269.6 358.5h2.4M274.4 358.5h2.4M279.2 358.5h11.9M293.5 358.5h2.3M298.2 358.5h2.4"/>
<path d="M303 358.5h9.1M320.2 358.5h9M331.6 358.5h2.4M336.4 358.5h2.4M341.1 358.5h11.9M355.4 358.5h2.4M360.2 358.5h2.4M365 358.5h11.9M379.2 358.5h2.4M384 358.5h2.4M388.8 358.5h11.9M403.1 358.5h2.3"/>
<path d="M407.8 358.5h2.4M412.6 358.5h11.9M426.9 358.5h2.3M431.6 358.5h2.4M436.4 358.5h9.1M453.6 358.5h9M465 358.5h2.4M469.8 358.5h2.3M474.5 358.5h11.9M488.8 358.5h2.4M493.6 358.5h2.4M498.3 358.5h11.9"/>
<path d="M512.6 358.5h2.4M517.4 358.5h2.4M522.2 358.5h11.9M536.4 358.5h2.4M541.2 358.5h2.4M546 358.5h11.9M560.3 358.5h2.3M565 358.5h2.4M569.8 358.5h9M587 358.5h9M598.4 358.5h2.4M603.2 358.5h2.4"/>
<path d="M607.9 358.5h11.9M622.2 358.5h2.4M627 358.5h2.4M631.7 358.5h12M646 358.5h2.4M650.8 358.5h2.4M655.6 358.5h11.9M669.8 358.5h2.4M674.6 358.5h2.4M679.4 358.5h11.9M693.7 358.5h2.3M698.4 358.5h2.4"/>
<path d="M703.2 358.5h9"/>
</g>
<!-- layer: Dimensions -->
<g fill="none" stroke="#000" stroke-width=".43">
<path d="M157.3 64.9v88.5M160.3 67.5h282.5M456.2 67.5h282.5M741.7 64.9v88.5M160.3 92.4h464.1M533.5 98.4v58.5M637.7 92.4h3.2M643.9 89.8v151.9M160.3 118.2h181.4M160.3 109.6h279.9M160.3 101h353.9M355.1 118.2h1.8"/>
<path d="M359.9 115.7v41.2M453.5 109.6h2.6M459.1 107.1v134.6M527.7 101h2.8M154.2 133.9h3.1M160.3 133.9h11M160.3 126.8h114.1M168.2 134h3.1M174.3 131.4v18.7M182.3 131.5v25.4M185.4 134h3M287.4 126.8h1.5"/>
<path d="M291.9 124.3v117.4M353.8 139h3.1M366.7 136.5v13.6M369.8 139h3M540.3 137.6v12.5M718.6 139h3.1M724.7 136.4v13.7M744.8 139h3M62.5 152.3h95.9M65.1 155.3v98.8M85.6 155.3v77.8M100.5 155.3v72.1"/>
<path d="M114.5 155.3v65.4M124.2 146.2v3M132.8 146.2v3M138.5 155.5h30.5M141.1 146.2v3M141.1 158.5v3.1M151.2 144.1h3M160.9 141.5v13.4M163.9 144.1h3.1M360.6 145.5h3.1M373.5 142.9v14M376.6 145.5h3"/>
<path d="M527.4 140.1h3.1M534.2 145h3.1M543.3 140.1h3.1M547.1 142.4v14.5M550.1 145h3.1M732 146.3h3.1M738.1 143.7v11.2M740.6 152.3h30M744.8 146.3h3M761.6 146.2v3M768.1 155.3v77.9M121.7 162.3h55.3"/>
<path d="M124.2 165.3v3.1M130.3 160.3h25.3M132.8 163.3v3.1M743.5 160.3h20.6M761.6 163.3v3.1M298.7 218.7v16.2M465.9 218v16.9M650.7 218.2v16.7M85.6 239.2v4.8M100.5 233.5v3.7M112 233.5h65M114.5 226.9v3.5"/>
<path d="M285.8 221.2h3.1M292.6 225.8h3.1M301.8 221.2h3M305.5 223.2v18.5M308.6 225.8h3M453 220.6h3.1M459.8 227.6h3.1M468.9 220.6h3.1M472.7 225v16.7M475.8 227.6h3M637.8 220.8h3.1M644.6 226.7h3.1"/>
<path d="M653.8 220.8h3M657.5 224.1v17.6M660.5 226.7h3.1M768.1 239.3v77.9M83.1 247.1h85.9M98 240.3h57.6M65.1 260.3v98.8M84.7 318.3h84.3M87.2 321.3v15.8M100.8 320.3h54.8M103.4 323.3v14.8M116.9 325.1h52.1"/>
<path d="M119.5 328.1v12.4M157.3 323.9v84.4M743.5 320.3h27.1M87.2 343.3v15.8M103.4 344.3v14.8M119.5 346.7v12.4M131.8 358.5h45.6M137.4 352.4h-3.1v3.1M62.5 362.1h109.7M134.3 365.2v3M160.3 371.2h4.2M160.3 379.9h135.6"/>
<path d="M175.5 371.2h4.2M182.7 363.9v9.9M308.9 379.9h4.2M316.1 363.9v18.5M449.5 363.9v27.1M582.9 363.9v35.7M716.3 363.9v44.4M160.3 388.5h269.4M160.3 397.1h407.5M443 388.5h3.5M577.6 397.1h2.3M160.3 405.7h535.7"/>
<path d="M709.4 405.7h3.9"/>
</g>
<g fill="#000" stroke="#000" stroke-width=".43">
<path d="M157.3 67.5l3-.5v1zM738.7 67l3 .5-3 .5zM157.3 92.4l3-.6v1.1zM640.9 91.8l3 .6-3 .5zM157.3 118.2l3-.5v1zM157.3 109.6l3-.5v1zM157.3 101l3-.5v1zM356.9 117.7l3 .5-3 .5zM456.1 109.1l3 .5-3 .5zM530.5 100.5l3 .5-3 .5zM157.3 133.9l3-.5v1zM157.3 126.8l3-.5v1z"/>
<path d="M171.3 133.4l3 .5-3 .5zM171.3 133.5l3 .5-3 .5zM182.3 134l3.1-.5v1zM288.9 126.3l3 .5-3 .5zM356.9 138.5l3 .5-3 .6zM366.7 139l3.1-.5v1.1zM530.5 139.6l3 .5-3 .5zM540.3 140.1l3-.5v1zM721.7 138.5l3 .5-3 .5zM741.7 139l3.1-.5v1zM65.1 152.3l.5 3h-1zM85.6 152.3l.5 3h-1z"/>
<path d="M100.5 152.3l.5 3h-1zM114.5 152.3l.5 3h-1zM123.7 149.2h1l-.5 3.1zM132.3 149.2h1l-.5 3.1zM140.5 149.2h1.1l-.5 3.1zM141.1 155.5l.5 3h-1.1zM154.2 143.6l3.1 .5-3.1 .5zM160.9 144.1l3-.5v1zM363.7 144.9l3 .6-3 .5zM373.5 145.5l3.1-.6v1.1zM537.3 144.5l3 .5-3 .5zM547.1 145l3-.5v1z"/>
<path d="M735.1 145.8l3 .5-3 .5zM741.7 146.3l3.1-.5v1zM761 149.2h1.1l-.5 3.1zM768.1 152.3l.5 3h-1.1zM124.2 162.3l.5 3h-1zM132.8 160.3l.5 3h-1zM761.6 160.3l.5 3h-1.1zM100 237.2h1l-.5 3.1zM114 230.4h1l-.5 3.1zM288.9 220.7l3 .5-3 .5zM295.7 225.3l3 .5-3 .5zM298.7 221.2l3.1-.5v1z"/>
<path d="M305.5 225.8l3.1-.5v1zM456.1 220l3 .6-3 .5zM462.9 227.1l3 .5-3 .5zM465.9 220.6l3-.6v1.1zM472.7 227.6l3.1-.5v1zM640.9 220.3l3 .5-3 .5zM647.7 226.1l3 .6-3 .5zM650.7 220.8l3.1-.5v1zM657.5 226.7l3-.6v1.1zM85.1 244h1l-.5 3.1zM767.5 317.2h1.1l-.5 3.1zM87.2 318.3l.5 3h-1z"/>
<path d="M103.4 320.3l.5 3h-1.1zM119.5 325.1l.5 3h-1zM64.6 359.1h1l-.5 3zM86.7 359.1h1l-.5 3zM102.8 359.1h1.1l-.5 3zM119 359.1h1l-.5 3zM133.8 355.5h1l-.5 3zM134.3 362.1l.5 3.1h-1zM157.3 371.2l3-.5v1zM157.3 379.9l3-.6v1.1zM179.7 370.7l3 .5-3 .5zM313.1 379.3l3 .6-3 .5z"/>
<path d="M157.3 388.5l3-.5v1zM157.3 397.1l3-.5v1zM446.5 388l3 .5-3 .5zM579.9 396.6l3 .5-3 .5zM157.3 405.7l3-.5v1zM713.3 405.2l3 .5-3 .5z"/>
</g>
<!-- layer: Annotations -->
<path d="M738.8 321l2.1 2.3-.9 .6z" fill="#000" stroke="#000" stroke-width=".43"/>
<g font-size="8.5">
<text x="51.1" y="9.4">8</text>
<text x="159" y="9.4">7</text>
<text x="266.8" y="9.4">6</text>
<text x="374.9" y="9.4">5</text>
<text x="482.7" y="9.4">4</text>
<text x="590.8" y="9.4">3</text>
<text x="698.8" y="9.4">2</text>
<text x="807.1" y="9.4">1</text>
<text x="15.9" y="72.9">D</text>
<text x="841.3" y="72.9">D</text>
<text x="16" y="212.6">C</text>
<text x="841.5" y="212.6">C</text>
<text x="15.9" y="352.3">B</text>
<text x="841.3" y="352.3">B</text>
<text x="394.9" y="463.8">HOLE LOCATIONS</text>
<text x="16.4" y="492">A</text>
<text x="841.9" y="492">A</text>
<text x="710.2" y="521.1">Kerbal Control Panel - Mk II</text>
<text x="710.4" y="536.5">Panel - Mounting Plate</text>
<text x="51.1" y="555.5">8</text>
<text x="159" y="555.5">7</text>
<text x="266.8" y="555.5">6</text>
<text x="374.9" y="555.5">5</text>
<text x="482.7" y="555.5">4</text>
<text x="590.8" y="555.5">3</text>
<text x="698.8" y="555.5">2</text>
<text x="807.1" y="555.5">1</text>
</g>
<g font-size="4.3">
<text x="444.2" y="68.9">730.6</text>
<text x="625.7" y="93.9">608.3</text>
<text x="515.7" y="102.5">470.3</text>
<text x="441.5" y="111.1">377.3</text>
<text x="343.1" y="119.7">253.3</text>
<text x="275.4" y="128.3">168.3</text>
<text x="144.6" y="135.4">21.3</text>
<text x="175.8" y="135.5">10</text>
<text x="360.3" y="140.5">8.5</text>
<text x="534" y="141.6">8.5</text>
<text x="729.1" y="140.5">21.3</text>
<text x="143.9" y="145.6">4.5</text>
<text x="367.2" y="146.9">8.5</text>
<text x="540.7" y="146.5">8.5</text>
<text x="749.3" y="147.8">4.5</text>
<text x="140" y="155.4">4</text>
<text x="119.9" y="159">12.5</text>
<text x="130.3" y="157.8">10</text>
<text x="759.1" y="157.8">10</text>
<text x="109" y="225.3">101.5</text>
<text x="292.4" y="222.7">8.5</text>
<text x="299.1" y="227.3">8.5</text>
<text x="459.5" y="222.1">8.5</text>
<text x="644.3" y="222.3">8.5</text>
<text x="96.8" y="231.9">110</text>
<text x="466.3" y="229.1">8.5</text>
<text x="651.2" y="228.2">8.5</text>
<text x="80.1" y="237.6">118.5</text>
<text x="764.5" y="237.8">210</text>
<text x="59.8" y="258.7">262.4</text>
<text x="83.1" y="341.7">54.9</text>
<text x="99.2" y="342.7">52.4</text>
<text x="115.4" y="345.1">46.4</text>
<text x="759.4" y="346.4">Tapped M3x0.5 - 6H</text>
<text x="138.8" y="353.9">4.5</text>
<text x="759.2" y="351.6">THRU (TYP.)</text>
<text x="165.9" y="372.7">31.8</text>
<text x="296.9" y="381.3">198.5</text>
<text x="431" y="390">365.3</text>
<text x="742.5" y="388.9">NOTE:</text>
<text x="742.8" y="394">THICKNESS: 3mm</text>
<text x="569.2" y="398.6">532</text>
<text x="742.5" y="399.1">MATERIAL: ALUMINUM</text>
<text x="697.4" y="407.2">698.8</text>
<text x="742.7" y="404.2">QUANTITY: 1</text>
<text x="742.7" y="409.3">SEE ATTACHED STEP FILES:</text>
<text x="746.4" y="414.4">Panel_MountingPlate_v96_FlatPattern.step</text>
<text x="746.4" y="419.5">Panel_MountingPlate_v96_Folded.step</text>
<text x="742.5" y="424.7">U.N.O. ALL DIMENSIONS IN mm</text>
<text x="742.5" y="429.8">DO NOT SCALE</text>
<text x="742.7" y="434.9">ORTHOGRAPHIC PROJECTION</text>
<text x="742.5" y="440.1">Panel Case: v96</text>
<text x="742.6" y="455.4">(unless otherwise specified)</text>
<text x="742.8" y="450.3">TOLERANCES</text>
<text x="742.8" y="460.5">THICKNESS</text>
<text x="780.6" y="460.5">+/- 6%</text>
<text x="742.5" y="465.7">LENGTHS</text>
<text x="780.6" y="465.7">+/- 0.5mm</text>
<text x="742.5" y="470.8">BENDS</text>
<text x="780.6" y="470.8">+/- 0.5mm</text>
<text x="742.5" y="475.9">RADII</text>
<text x="780.6" y="475.9">+/- 1.0mm</text>
<text x="742.5" y="481.1">HOLE LOCATIONS +/- 0.25mm</text>
<text x="742.5" y="486.2">HOLE DIAMETERS +/- 0.125mm</text>
<text x="742.9" y="491.3">ANGLES</text>
<text x="780.6" y="491.3">+/- 0.75°</text>
<text x="724.6" y="544.3">1:1.25</text>
<text x="755.6" y="544.5">2020-11-14</text>
<text x="797.4" y="544.5">0</text>
<text x="825.8" y="544.4">2/2</text>
</g>
<g font-size="3.5">
<text x="709.1" y="512.6">PROJECT</text>
<text x="709.2" y="527.9">TITLE</text>
<text x="710" y="544.2">SCALE</text>
<text x="739.4" y="544.1">DRAWN</text>
<text x="787.1" y="544.3">REV</text>
<text x="810.1" y="544.3">SHEET</text>
</g>
</svg>
